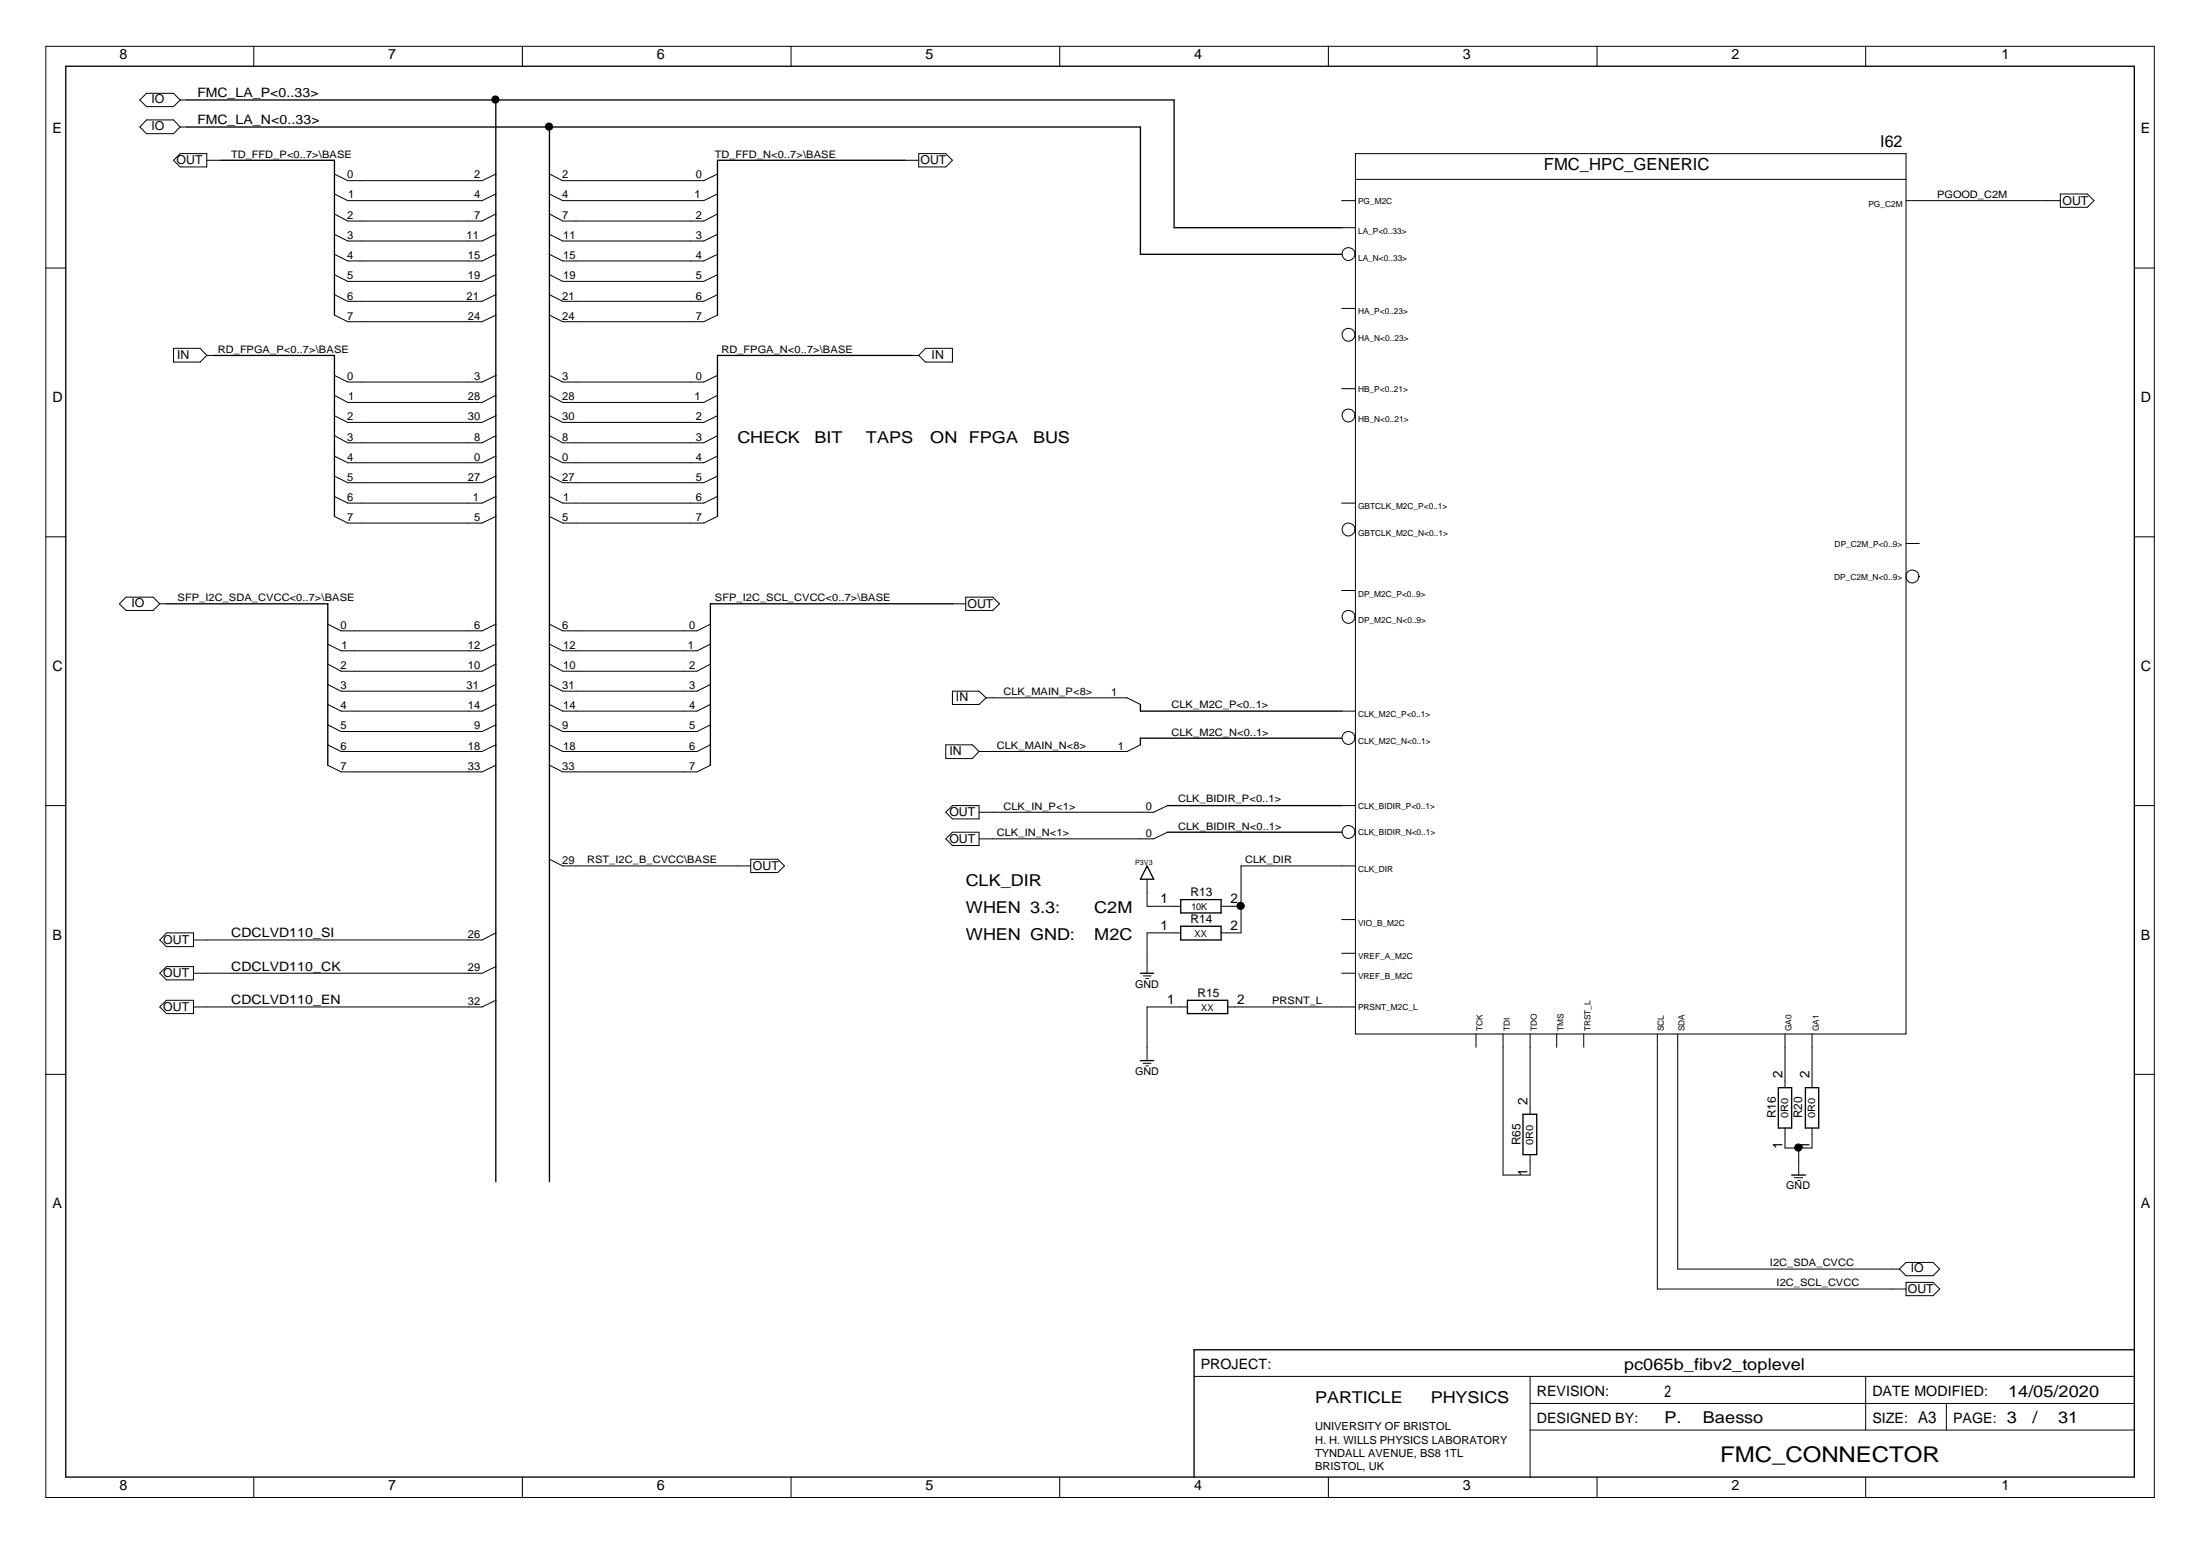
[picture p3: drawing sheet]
<svg xmlns="http://www.w3.org/2000/svg" width="420mm" height="297mm" viewBox="0 0 420 297" stroke-linecap="round" stroke-linejoin="round" font-family="sans-serif">
<g fill="none" stroke="#000" stroke-width=".25">
<path d="M12.6 12.6h395v269.4h-395zM35.7 19.1h188.5v24.4h32M94.7 19.1v206.5M35.7 24.2h182.1v24.3h38.4M42.1 30.6h21.8v29.5M104.9 24.2v201.4M172.9 30.6h-35.9v29.5M40.8 67.9h23.1v30.7M174.2 67.9h-37.2v30.7M31.8 115.3h30.8v30.8M181.9 115.3h-46.2v30.8M217.8 134.5v1.3h38.4"/>
<path d="M223 153.8h33.2M223 158.9h33.2M256.2 140.9h-38.4v1.3M219.1 165.3l1.2 2.5h-2.5zM225.5 171.7h7.7v2.6h-7.7zM225.5 176.8h7.7v2.6h-7.7zM217.8 185.8h2.5M226.8 191h7.7v2.5h-7.7zM217.8 202.5h2.5M290.9 212.7h2.6v7.7h-2.6zM339.6 207.6h2.6v7.7h-2.6zM344.8 207.6h2.5v7.7h-2.5z"/>
<path d="M342.2 224.3h2.6M407.6 257.7h-179.6v24.3"/>
</g>
<g fill="none" stroke="#000" stroke-width=".19">
<path d="M8.8 8.8h402.6v277.1h-402.6zM26.7 19.1l1.3-1.3h5.1l1.3 1.3-1.3 1.3h-5.1zM34.4 19.1h1.3M48.5 8.8v3.8M99.8 8.8v3.8M151.1 8.8v3.8M202.4 8.8v3.8M253.7 8.8v3.8M305 8.8v3.8M356.3 8.8v3.8M28 22.9h5.1l1.3 1.3-1.3 1.3h-5.1l-1.3-1.3zM33.1 30.6l1.3-1.3h5.1v2.6h-5.1z"/>
<path d="M34.4 24.2h1.3M39.5 30.6h2.6M63.9 37l2.5 1.3h25.7l2.6-1.3M63.9 33.2l2.5 1.3h25.7l2.6-1.3M104.9 37l2.6 1.3h26.9l2.6-1.3M104.9 33.2l2.6 1.3h26.9l2.6-1.3M172.9 30.6h2.6M175.5 29.3h5.1l1.3 1.3-1.3 1.3h-5.1zM256.2 38.3h2.7M258.9 29.3h105.1v168.1h-105.1zM258.9 34.2h105.1M364 38.3h29.5"/>
<path d="M393.5 37h5.1l1.3 1.3-1.3 1.3h-5.1zM8.8 51.2h3.8M63.9 40.8l2.5 1.4h25.7l2.6-1.4M63.9 44.7l2.5 1.3h25.7l2.6-1.3M63.9 48.5l2.5 1.3h25.7l2.6-1.3M63.9 52.4l2.5 1.3h25.7l2.6-1.3M63.9 56.3l2.5 1.2h25.7l2.6-1.2M104.9 40.8l2.6 1.4h26.9l2.6-1.4M104.9 44.7l2.6 1.3h26.9l2.6-1.3M104.9 48.5l2.6 1.3h26.9l2.6-1.3M104.9 52.4l2.6 1.3h26.9l2.6-1.3M104.9 56.3l2.6 1.2h26.9l2.6-1.2"/>
<path d="M256.2 43.5h2.7M256.2 58.9h2.7M258.8 48.5a1.23 1.23 0 0 1-1.7 1.1 1.23 1.23 0 0 1-.4-2 1.23 1.23 0 0 1 2 .5l.2 .4M407.6 51.2h3.8M33.1 66.5h5.1l1.3 1.4-1.3 1.2h-5.1zM39.5 67.9h1.3M63.9 71.7l2.5 1.2h25.7l2.6-1.2M63.9 60.1l2.5 1.3h25.7l2.6-1.3M63.9 79.4l2.5 1.2h25.7l2.6-1.2M63.9 75.5l2.5 1.3h25.7l2.6-1.3M104.9 71.7l2.6 1.2h26.9l2.6-1.2M104.9 60.1l2.6 1.3h26.9l2.6-1.3"/>
<path d="M104.9 79.4l2.6 1.2h26.9l2.6-1.2M104.9 75.5l2.6 1.3h26.9l2.6-1.3M174.2 67.9h1.3M176.7 66.5h5.2v2.6h-5.2l-1.2-1.2zM256.2 74.2h2.7M258.8 63.9a1.23 1.23 0 0 1-1.7 1.1 1.23 1.23 0 0 1-.4-2 1.23 1.23 0 0 1 2 .5l.2 .5M258.8 79.3a1.23 1.23 0 0 1-1.7 1.1 1.23 1.23 0 0 1-.4-2 1.23 1.23 0 0 1 2 .5l.2 .5M63.9 83.2l2.5 1.3h25.7l2.6-1.3M63.9 90.9l2.5 1.3h25.7l2.6-1.3M63.9 87.1l2.5 1.2h25.7l2.6-1.2M63.9 98.6l2.5 1.3h25.7l2.6-1.3M63.9 94.8l2.5 1.2h25.7l2.6-1.2"/>
<path d="M104.9 83.2l2.6 1.3h26.9l2.6-1.3M104.9 90.9l2.6 1.3h26.9l2.6-1.3M104.9 87.1l2.6 1.2h26.9l2.6-1.2M104.9 98.6l2.6 1.3h26.9l2.6-1.3M104.9 94.8l2.6 1.2h26.9l2.6-1.2M256.2 96h2.7M8.8 102.5h3.8M22.8 115.3l1.3-1.3h5.1l1.3 1.3-1.3 1.2h-5.1zM30.5 115.3h1.3M62.6 119.2l2.5 1.2h27l2.6-1.2M104.9 119.2l2.6 1.2h25.6l2.6-1.2M181.9 115.3h2.5"/>
<path d="M184.4 114h5.2l1.3 1.3-1.3 1.2h-5.2zM256.2 112.7h2.7M258.8 117.7a1.23 1.23 0 0 1-1.7 1.2 1.23 1.23 0 0 1-.4-2.1 1.23 1.23 0 0 1 2 .5l.2 .5M258.8 101a1.23 1.23 0 0 1-1.7 1.2 1.23 1.23 0 0 1-.4-2 1.23 1.23 0 0 1 2 .5l.2 .4M364 103.8h2.6M366.5 110a1.23 1.23 0 0 1-1.7 1.2 1.23 1.23 0 0 1-.4-2.1 1.23 1.23 0 0 1 2 .5l.2 .5M407.6 102.5h3.8M62.6 123l2.5 1.2h27l2.6-1.2M62.6 126.8l2.5 1.3h27l2.6-1.3M62.6 130.7l2.5 1.2h27l2.6-1.2M62.6 134.5l2.5 1.3h27l2.6-1.3M62.6 138.4l2.5 1.2h27l2.6-1.2"/>
<path d="M104.9 123l2.6 1.2h25.6l2.6-1.2M104.9 126.8l2.6 1.3h25.6l2.6-1.3M104.9 130.7l2.6 1.2h25.6l2.6-1.2M104.9 134.5l2.6 1.3h25.6l2.6-1.3M104.9 138.4l2.6 1.2h25.6l2.6-1.2M181.9 131.9h5.1l1.3 1.3-1.3 1.3h-5.1zM188.3 133.2h27l2.5 1.3M256.2 135.8h2.7M8.8 153.8h3.8M62.6 146.1l2.5 1.3h27l2.6-1.3M62.6 142.2l2.5 1.3h27l2.6-1.3M104.9 146.1l2.6 1.3h25.6l2.6-1.3"/>
<path d="M104.9 142.2l2.6 1.3h25.6l2.6-1.3M180.6 142.2h5.1l1.3 1.3-1.3 1.3h-5.1zM180.6 155.1l1.3-1.3h5.1v2.5h-5.1zM217.8 142.2l-2.5 1.3h-28.3M223 158.9l-2.7 1.2h-33.3M223 153.8l-2.7 1.3h-33.3M256.2 153.8h2.7M258.8 158.8a1.23 1.23 0 0 1-1.7 1.1 1.23 1.23 0 0 1-.4-2 1.23 1.23 0 0 1 2 .5l.2 .5M258.8 140.8a1.23 1.23 0 0 1-1.7 1.2 1.23 1.23 0 0 1-.4-2 1.23 1.23 0 0 1 2 .5l.2 .4M407.6 153.8h3.8M31.8 178.1h5.1v2.6h-5.1l-1.3-1.3zM94.7 178.1l-2.6 1.3h-55.2"/>
<path d="M104.9 164l2.6 1.3h35.9M143.4 164h5.1l1.3 1.3-1.3 1.3h-5.1zM180.6 160.1l1.3-1.2h5.1v2.5h-5.1zM219.1 167.8v5.2h6.4M225.5 178.1h-6.4v7.7M233.2 173h3.8M256.2 175.5h2.7M258.9 165.3h-21.9v12.8h-3.8M30.5 185.8l1.3-1.3h5.1v2.6h-5.1zM30.5 192.2l1.3-1.2h5.1v2.5h-5.1zM94.7 184.5l-2.6 1.3h-55.2M94.7 191l-2.6 1.2h-55.2"/>
<path d="M218.3 186.3h1.5M218.8 186.8h.5M226.8 192.2h-7.7v10.3M234.5 192.2h24.4M256.2 185.8h2.7M256.2 182h2.7M281.9 197.4v2.5M287.1 197.4v26.9h5.1v-3.9M292.2 197.4v15.3M297.3 197.4v2.5M302.5 197.4v2.5M316.5 197.4v48.7h47.5"/>
<path d="M320.4 197.4v44.9h42.3M340.9 197.4v10.2M346.1 197.4v10.2M8.8 205.1h3.8M218.3 203h1.5M218.8 203.5h.5M340.9 215.3v3.9h5.2v-3.9M343.5 219.2v5.1M407.6 205.1h3.8M342.7 224.8h1.6M343.3 225.3h.5M364 241h5.2l1.2 1.3-1.2 1.2h-5.2l-1.3-1.2z"/>
<path d="M364 244.8h5.2l1.2 1.3-1.2 1.2h-5.2zM228 262.8h179.6M292.2 262.8v19.2M292.2 267.9h115.4M292.2 273h115.4M356.3 262.8v10.2M371.7 267.9v5.1M48.5 282v3.9M99.8 282v3.9M151.1 282v3.9M202.4 282v3.9M253.7 282v3.9"/>
<path d="M305 282v3.9M356.3 282v3.9"/>
<circle cx="94.6" cy="19" r=".69"/>
<circle cx="104.8" cy="24.2" r=".69"/>
<circle cx="236.9" cy="172.9" r=".69"/>
<circle cx="343.4" cy="219.1" r=".69"/>
</g>
<g fill="#000">
<circle cx="94.6" cy="19" r=".69"/>
<circle cx="104.8" cy="24.2" r=".69"/>
<circle cx="236.9" cy="172.9" r=".69"/>
<circle cx="343.4" cy="219.1" r=".69"/>
</g>
<text font-size="4.1" x="328.5" y="279.2">FMC_CONNECTOR</text>
<text font-size="3.2" x="294.8" y="32.4">FMC_HPC_GENERIC</text>
<g font-size="3.1">
<text x="359.1" y="28.1">I62</text>
<text x="140.8" y="84.5">CHECK</text>
<text x="155.6" y="84.5">BIT</text>
<text x="165.4" y="84.5">TAPS</text>
<text x="177.7" y="84.5">ON FPGA</text>
<text x="197.3" y="84.5">BUS</text>
<text x="184.4" y="169.1">CLK_DIR</text>
<text x="184.4" y="179.4">WHEN GND:</text>
<text x="184.4" y="174.3">WHEN 3.3:</text>
<text x="209" y="179.4">M2C</text>
<text x="209" y="174.3">C2M</text>
<text x="310.2" y="261.5">pc065b_fibv2_toplevel</text>
<text x="251.2" y="267.9">PARTICLE</text>
<text x="273.3" y="267.9">PHYSICS</text>
<text x="317.9" y="266.6">2</text>
<text x="383.5" y="266.6">14/05/2020</text>
<text x="317.9" y="271.7">P.</text>
<text x="325.2" y="271.7">Baesso</text>
<text x="366.3" y="271.7">A3</text>
<text x="383.2" y="271.7">3</text>
<text x="388.1" y="271.7">/</text>
<text x="393.1" y="271.7">31</text>
</g>
<g font-size="2.7">
<text x="22.8" y="11.3">8</text>
<text x="74.1" y="11.3">7</text>
<text x="125.4" y="11.3">6</text>
<text x="176.7" y="11.3">5</text>
<text x="228" y="11.3">4</text>
<text x="279.3" y="11.3">3</text>
<text x="330.7" y="11.3">2</text>
<text x="382.2" y="11.3">1</text>
<text x="10" y="25.4">E</text>
<text x="408.9" y="25.4">E</text>
<text x="10" y="76.7">D</text>
<text x="408.9" y="76.7">D</text>
<text x="10" y="128">C</text>
<text x="408.9" y="128">C</text>
<text x="10" y="179.4">B</text>
<text x="408.9" y="179.4">B</text>
<text x="10" y="230.6">A</text>
<text x="408.9" y="230.6">A</text>
<text x="229.3" y="261.4">PROJECT:</text>
<text x="293.5" y="266.6">REVISION:</text>
<text x="357.6" y="266.6">DATE MODIFIED:</text>
<text x="293.5" y="271.6">DESIGNED BY:</text>
<text x="357.6" y="271.6">SIZE:</text>
<text x="373" y="271.6">PAGE:</text>
<text x="22.8" y="284.5">8</text>
<text x="74.1" y="284.5">7</text>
<text x="125.4" y="284.5">6</text>
<text x="176.7" y="284.5">5</text>
<text x="228" y="284.5">4</text>
<text x="279.3" y="284.5">3</text>
<text x="330.7" y="284.5">2</text>
<text x="382.2" y="284.5">1</text>
</g>
<g font-size="2.6">
<text x="221.6" y="172.4">1</text>
<text x="235" y="172.4">2</text>
<text x="221.6" y="177.5">1</text>
<text x="235" y="177.5">2</text>
<text x="222.9" y="191.6">1</text>
<text x="236.3" y="191.6">2</text>
<text x="340.4" y="205.9" transform="rotate(-90 340.4 205.9)">2</text>
<text x="345.6" y="205.9" transform="rotate(-90 345.6 205.9)">2</text>
<text x="291.7" y="210.9" transform="rotate(-90 291.7 210.9)">2</text>
<text x="340.4" y="219.3" transform="rotate(-90 340.4 219.3)">1</text>
<text x="345.6" y="219.3" transform="rotate(-90 345.6 219.3)">1</text>
<text x="291.7" y="224.5" transform="rotate(-90 291.7 224.5)">1</text>
</g>
<g font-size="2.5">
<text x="37.7" y="18.6">FMC_LA_P&lt;0..33&gt;</text>
<text x="37.7" y="23.7">FMC_LA_N&lt;0..33&gt;</text>
<text x="44.1" y="178.8">CDCLVD110_SI</text>
<text x="44.1" y="185.3">CDCLVD110_CK</text>
<text x="44.1" y="191.7">CDCLVD110_EN</text>
</g>
<g font-size="2.3">
<text x="28.9" y="19.7">IO</text>
<text x="28.9" y="24.8">IO</text>
<text x="33.7" y="31.4">OUT</text>
<text x="175.8" y="31.4">OUT</text>
<text x="393.9" y="39.1">OUT</text>
<text x="33.8" y="68.4">IN</text>
<text x="177.9" y="68.4">IN</text>
<text x="25.1" y="115.9">IO</text>
<text x="184.8" y="116">OUT</text>
<text x="182.6" y="133.9">IN</text>
<text x="181.3" y="144.1">IN</text>
<text x="181.3" y="155.7">OUT</text>
<text x="181.3" y="160.9">OUT</text>
<text x="143.8" y="166.1">OUT</text>
<text x="227.4" y="171">R13</text>
<text x="227.4" y="176.1">R14</text>
<text x="31.2" y="180.1">OUT</text>
<text x="31.2" y="186.6">OUT</text>
<text x="228.7" y="190.3">R15</text>
<text x="31.2" y="193">OUT</text>
<text x="339.1" y="213.5" transform="rotate(-90 339.1 213.5)">R16</text>
<text x="344.2" y="213.5" transform="rotate(-90 344.2 213.5)">R20</text>
<text x="290.4" y="218.6" transform="rotate(-90 290.4 218.6)">R65</text>
<text x="364.9" y="242.9">IO</text>
<text x="364.4" y="246.8">OUT</text>
</g>
<g font-size="2.1">
<text x="66.3" y="34.1">0</text>
<text x="90.5" y="34.1">2</text>
<text x="107.4" y="34.1">2</text>
<text x="132.9" y="34.1">0</text>
<text x="66.3" y="41.8">2</text>
<text x="66.5" y="37.9">1</text>
<text x="90.5" y="41.8">7</text>
<text x="90.5" y="37.9">4</text>
<text x="107.4" y="41.8">7</text>
<text x="107.4" y="37.9">4</text>
<text x="132.6" y="37.9">1</text>
<text x="132.9" y="41.8">2</text>
<text x="66.3" y="45.6">3</text>
<text x="89.1" y="45.6">11</text>
<text x="107.6" y="45.6">11</text>
<text x="132.9" y="45.6">3</text>
<text x="66.3" y="53.3">5</text>
<text x="66.3" y="49.5">4</text>
<text x="89.4" y="49.5">15</text>
<text x="89.4" y="53.3">19</text>
<text x="107.6" y="49.5">15</text>
<text x="107.6" y="53.3">19</text>
<text x="132.9" y="49.5">4</text>
<text x="132.9" y="53.3">5</text>
<text x="66.3" y="57.2">6</text>
<text x="89.1" y="57.2">21</text>
<text x="107.4" y="57.2">21</text>
<text x="132.9" y="57.2">6</text>
<text x="66.3" y="61">7</text>
<text x="89.4" y="61">24</text>
<text x="107.4" y="61">24</text>
<text x="132.9" y="61">7</text>
<text x="66.3" y="72.5">0</text>
<text x="66.5" y="76.4">1</text>
<text x="89.4" y="76.4">28</text>
<text x="90.5" y="72.5">3</text>
<text x="107.4" y="76.4">28</text>
<text x="107.4" y="72.5">3</text>
<text x="132.6" y="76.4">1</text>
<text x="132.9" y="72.5">0</text>
<text x="66.3" y="80.2">2</text>
<text x="89.4" y="80.2">30</text>
<text x="107.4" y="80.2">30</text>
<text x="132.9" y="80.2">2</text>
<text x="66.3" y="87.9">4</text>
<text x="66.3" y="84.1">3</text>
<text x="90.5" y="87.9">0</text>
<text x="90.5" y="84.1">8</text>
<text x="107.4" y="87.9">0</text>
<text x="107.4" y="84.1">8</text>
<text x="132.9" y="87.9">4</text>
<text x="132.9" y="84.1">3</text>
<text x="66.3" y="91.8">5</text>
<text x="66.3" y="95.6">6</text>
<text x="89.4" y="91.8">27</text>
<text x="90.3" y="95.6">1</text>
<text x="107.4" y="91.8">27</text>
<text x="107.6" y="95.6">1</text>
<text x="132.9" y="95.6">6</text>
<text x="132.9" y="91.8">5</text>
<text x="66.3" y="99.4">7</text>
<text x="90.5" y="99.4">5</text>
<text x="107.4" y="99.4">5</text>
<text x="132.9" y="99.4">7</text>
<text x="65.1" y="120">0</text>
<text x="65.2" y="123.8">1</text>
<text x="89.4" y="123.8">12</text>
<text x="90.5" y="120">6</text>
<text x="107.4" y="120">6</text>
<text x="107.6" y="123.8">12</text>
<text x="131.4" y="123.8">1</text>
<text x="131.6" y="120">0</text>
<text x="65.1" y="131.5">3</text>
<text x="65.1" y="127.7">2</text>
<text x="89.1" y="131.5">31</text>
<text x="89.4" y="127.7">10</text>
<text x="107.4" y="131.5">31</text>
<text x="107.6" y="127.7">10</text>
<text x="131.6" y="131.5">3</text>
<text x="131.6" y="127.7">2</text>
<text x="65.1" y="135.4">4</text>
<text x="89.4" y="135.4">14</text>
<text x="107.6" y="135.4">14</text>
<text x="131.6" y="135.4">4</text>
<text x="212.2" y="132.8">1</text>
<text x="65.1" y="139.2">5</text>
<text x="65.1" y="143.1">6</text>
<text x="89.4" y="143.1">18</text>
<text x="90.5" y="139.2">9</text>
<text x="107.4" y="139.2">9</text>
<text x="107.6" y="143.1">18</text>
<text x="131.6" y="139.2">5</text>
<text x="131.6" y="143.1">6</text>
<text x="213.5" y="143.1">1</text>
<text x="65.1" y="146.9">7</text>
<text x="89.4" y="146.9">33</text>
<text x="107.4" y="146.9">33</text>
<text x="131.6" y="146.9">7</text>
<text x="218.8" y="154.6">0</text>
<text x="218.8" y="159.7">0</text>
<text x="107.4" y="164.9">29</text>
<text x="89.4" y="179">26</text>
<text x="89.4" y="185.4">29</text>
<text x="89.4" y="191.8">32</text>
<text x="251.2" y="273">UNIVERSITY OF BRISTOL</text>
<text x="251.2" y="275.6">H. H. WILLS PHYSICS LABORATORY</text>
<text x="251.2" y="278.2">TYNDALL AVENUE, BS8 1TL</text>
<text x="251.2" y="280.7">BRISTOL, UK</text>
</g>
<g font-size="2">
<text x="44.1" y="30.1">TD_FFD_P&lt;0..7&gt;\BASE</text>
<text x="136.5" y="30.1">TD_FFD_N&lt;0..7&gt;\BASE</text>
<text x="369.9" y="37.8">PGOOD_C2M</text>
<text x="41.6" y="67.3">RD_FPGA_P&lt;0..7&gt;\BASE</text>
<text x="137.8" y="67.3">RD_FPGA_N&lt;0..7&gt;\BASE</text>
<text x="33.9" y="114.8">SFP_I2C_SDA_CVCC&lt;0..7&gt;\BASE</text>
<text x="136.5" y="114.8">SFP_I2C_SCL_CVCC&lt;0..7&gt;\BASE</text>
<text x="191.6" y="132.7">CLK_MAIN_P&lt;8&gt;</text>
<text x="223.7" y="135.2">CLK_M2C_P&lt;0..1&gt;</text>
<text x="190.4" y="143">CLK_MAIN_N&lt;8&gt;</text>
<text x="223.7" y="140.4">CLK_M2C_N&lt;0..1&gt;</text>
<text x="191.6" y="154.6">CLK_IN_P&lt;1&gt;</text>
<text x="225" y="153.2">CLK_BIDIR_P&lt;0..1&gt;</text>
<text x="190.4" y="159.6">CLK_IN_N&lt;1&gt;</text>
<text x="225" y="158.4">CLK_BIDIR_N&lt;0..1&gt;</text>
<text x="112.1" y="164.8">RST_I2C_B_CVCC\BASE</text>
<text x="237.8" y="164.8">CLK_DIR</text>
<text x="216.8" y="188.6">GND</text>
<text x="242.9" y="191.7">PRSNT_L</text>
<text x="216.8" y="205.3">GND</text>
<text x="341.2" y="227">GND</text>
<text x="338" y="241.8">I2C_SDA_CVCC</text>
<text x="339.3" y="245.6">I2C_SCL_CVCC</text>
</g>
<g font-size="1.9">
<text x="341.5" y="213.5" transform="rotate(-90 341.5 213.5)">0R0</text>
<text x="346.7" y="213.5" transform="rotate(-90 346.7 213.5)">0R0</text>
<text x="292.8" y="218.6" transform="rotate(-90 292.8 218.6)">0R0</text>
</g>
<g font-size="1.8">
<text x="227.5" y="173.8">10K</text>
<text x="228.1" y="178.8">XX</text>
<text x="229.4" y="193">XX</text>
</g>
<g font-size="1.6">
<text x="259.4" y="38.9">PG_M2C</text>
<text x="356.8" y="39.5">PG_C2M</text>
<text x="259.4" y="44.7">LA_P&lt;0..33&gt;</text>
<text x="259.4" y="49.7">LA_N&lt;0..33&gt;</text>
<text x="259.4" y="60">HA_P&lt;0..23&gt;</text>
<text x="259.4" y="65.1">HA_N&lt;0..23&gt;</text>
<text x="259.4" y="74.9">HB_P&lt;0..21&gt;</text>
<text x="259.4" y="80.6">HB_N&lt;0..21&gt;</text>
<text x="259.4" y="97.2">GBTCLK_M2C_P&lt;0..1&gt;</text>
<text x="259.4" y="102.3">GBTCLK_M2C_N&lt;0..1&gt;</text>
<text x="350.4" y="104.3">DP_C2M_P&lt;0..9&gt;</text>
<text x="259.4" y="113.9">DP_M2C_P&lt;0..9&gt;</text>
<text x="350.3" y="110.8">DP_C2M_N&lt;0..9&gt;</text>
<text x="259.4" y="119">DP_M2C_N&lt;0..9&gt;</text>
<text x="259.4" y="136.9">CLK_M2C_P&lt;0..1&gt;</text>
<text x="259.4" y="142.1">CLK_M2C_N&lt;0..1&gt;</text>
<text x="259.4" y="154.4">CLK_BIDIR_P&lt;0..1&gt;</text>
<text x="259.4" y="159.5">CLK_BIDIR_N&lt;0..1&gt;</text>
<text x="259.4" y="166.5">CLK_DIR</text>
<text x="259.4" y="176.7">VIO_B_M2C</text>
<text x="259.4" y="183.2">VREF_A_M2C</text>
<text x="259.4" y="187">VREF_B_M2C</text>
<text x="259.4" y="192.8">PRSNT_M2C_L</text>
<text x="283.2" y="196.9" transform="rotate(-90 283.2 196.9)">TCK</text>
<text x="288.3" y="196.9" transform="rotate(-90 288.3 196.9)">TDI</text>
<text x="293.5" y="196.9" transform="rotate(-90 293.5 196.9)">TDO</text>
<text x="298.6" y="196.9" transform="rotate(-90 298.6 196.9)">TMS</text>
<text x="303.7" y="196.9" transform="rotate(-90 303.7 196.9)">TRST_L</text>
<text x="317.8" y="196.9" transform="rotate(-90 317.8 196.9)">SCL</text>
<text x="321.7" y="196.9" transform="rotate(-90 321.7 196.9)">SDA</text>
<text x="342.2" y="196.9" transform="rotate(-90 342.2 196.9)">GA0</text>
<text x="347.3" y="196.9" transform="rotate(-90 347.3 196.9)">GA1</text>
</g>
<text font-size="1.4" x="216.8" y="165.2">P3V3</text>
</svg>
